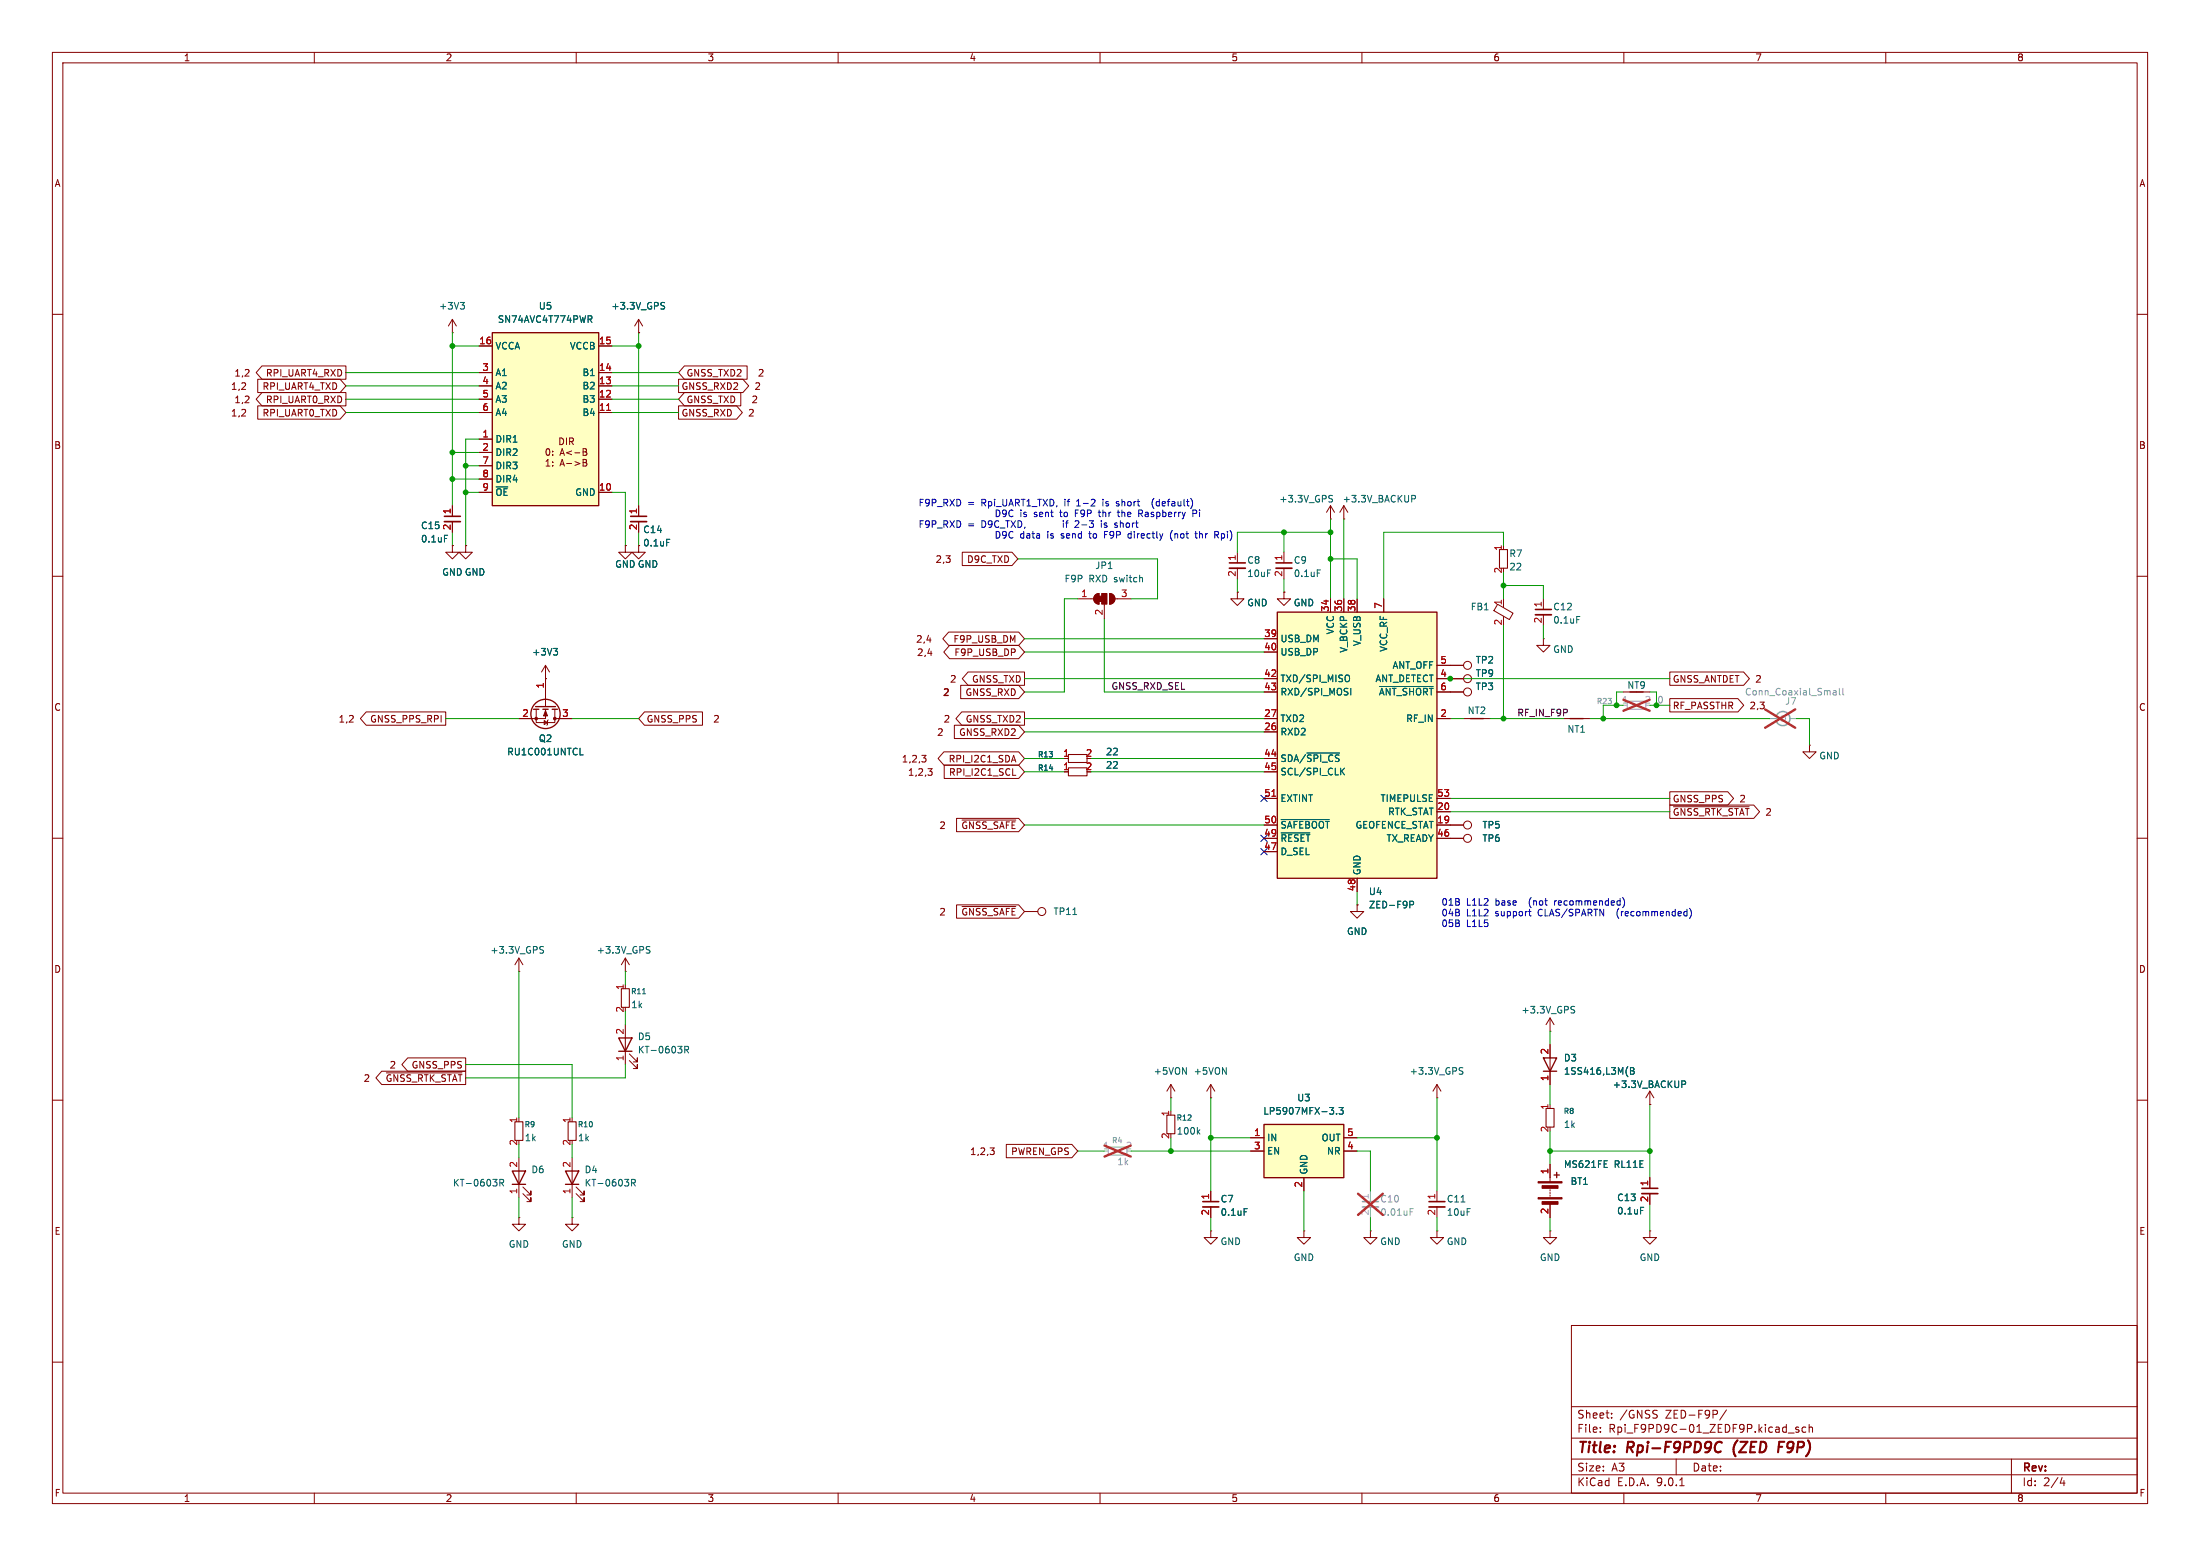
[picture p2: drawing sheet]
<svg xmlns="http://www.w3.org/2000/svg" width="420mm" height="297mm" viewBox="0 0 420 297" stroke-linecap="round" stroke-linejoin="round" font-family="sans-serif">
<g fill="none" stroke="#840000" stroke-width=".19">
<path d="M10 10h400v277h-400zM12 12h396v273h-396zM60 10v2M110 10v2M160 10v2M210 10v2M260 10v2M310 10v2M360 10v2M10 60h2M86.4 63.5h.1M86.4 61l-.8 1.2"/>
<path d="M86.4 61l.7 1.2M86.4 61v2.5M408 60h2M121.9 96.5v2.1M121.9 99.6v2M254 99.1h.1M254 96.5l-.8 1.3M254 96.5l.8 1.3M254 96.5v2.6M256.5 99.1h.1M256.5 96.5l-.7 1.3M256.5 96.5l.8 1.3"/>
<path d="M256.5 96.5v2.6M10 110h2M245.1 113v1.3h1.3l-1.3 1.3-1.3-1.3h1.3M245.1 113h.1M245.1 105.4v2M245.1 108.5v2M408 110h2M276.9 127h2.5M276.9 129.5h2.5M276.9 132.1h2.5M279.4 137.2h5.1M294.6 121.9v1.3h1.3l-1.3 1.3-1.2-1.3h1.2"/>
<path d="M294.6 121.9h.1M298.4 137.2h5.1M309.9 132.1h5.1M10 160h2M276.9 157.5h2.5M345.4 142.2v1.3h1.3l-1.3 1.3-1.2-1.3h1.2M345.4 142.2h.1M408 160h2M195.6 174h2.5M259.1 172.7v1.3h1.2l-1.2 1.3-1.3-1.3h1.3M259.1 172.7h.1M276.9 160h2.5"/>
<path d="M295.9 196.9h.1M295.9 194.3v2.6M295.9 199.4v7.6M295.9 194.3l-.8 1.3M295.9 194.3l.8 1.3M10 210h2M223.5 209.6h.1M223.5 207l-.7 1.3M223.5 207l.8 1.3M223.5 207v2.6M231.1 209.6h.1M231.1 207v2.6"/>
<path d="M231.1 207l-.7 1.3M231.1 207l.8 1.3M274.3 209.6h.1M274.3 207l-.7 1.3M274.3 207l.8 1.3M274.3 207v2.6M315 210.8h.1M315 208.3l-.8 1.3M315 208.3l.7 1.3M315 208.3v2.5M408 210h2M231.1 234.9v1.3h1.3l-1.3 1.3-1.2-1.3h1.2"/>
<path d="M231.1 234.9h.1M231.1 227.3v2.1M231.1 230.4v2M274.3 227.3v2.1M274.3 230.4v2M295.9 234.9v1.3h1.3l-1.3 1.3-1.3-1.3h1.3M295.9 234.9h.1M295.9 222.2v3.4M295.9 227.1v.2M295.9 227.6v.2M295.9 228.1v.2M295.9 229.9v2.5"/>
<path d="M315 234.9v1.3h1.2l-1.2 1.3-1.3-1.3h1.3M315 234.9h.1M315 224.8v2M315 227.8v2.1M300 253h108v32h-108zM10 260h2M300 278.5h108M300 274.5h108M300 268.5h108M305.5 273.2v.2M305.5 272.5v.1M307.7 270.5v.2"/>
<path d="M307.7 269.8v.1M316.2 269.2l.2 .1M316.3 270.1v.4M320 278.5v3M329.6 269.1l-1.3 1.9M341.4 273.5h1.1M343.4 272.5l-.4-.1-.2 .2 .1 .2 .5 .2v.3h-.6M344.7 272.5l-.4-.1-.3 .3 .2 .6h.5M345.4 272.5l.2-.1 .3 .1 .1 .9M345.4 271.9v1.5M384 278.5v6.5M408 260h2"/>
<path d="M60 285v2M110 285v2M160 285v2M210 285v2M260 285v2M300 281.5h108M310 285v2M320.7 283.6h.8M360 285v2M393.7 282l-.4 1.1h.9M394 282.6v1"/>
<circle cx="280.2" cy="127" r=".76"/>
<circle cx="280.2" cy="129.5" r=".76"/>
<circle cx="280.2" cy="132.1" r=".76"/>
<circle cx="280.2" cy="157.5" r=".76"/>
<circle cx="198.9" cy="174" r=".76"/>
<circle cx="280.2" cy="160" r=".76"/>
</g>
<path d="M327.9 275.3a.67 .67 0 0 1 .8 .1M328.5 277a.73 .73 0 0 1-.9 .1M331 276.3v1.1M339.6 276.2h.6M340.6 275.2h-.9l-.3 2" fill="none" stroke="#840000" stroke-width=".4"/>
<g fill="none" stroke="#006464" stroke-width=".19">
<path d="M87.9 57.7h.8l-.5 .5M88.4 58.2l.3 .3v.3l-.3 .2M253.9 95.2l.4 .1 .1 .3-.3 .2h-.3M253.9 94.6h.5M269.5 94.6h.5l.2 .2-.1 .4h-.6M127.3 102.9h.6M251.5 108.8h.6M204.8 174.6h.7M300.1 192.7l.4 .1 .1 .3-.2 .3h-.3M300.1 192.1l.5 .1M228.7 216l.4 .5M229.1 215.6l-.5 .5"/>
<path d="M278.8 204.4l.4 .1 .1 .3-.3 .2h-.3M278.8 203.8h.5M311.3 203.8h.4l.2 .2-.2 .4 .2 .1 .1 .3-.3 .2h-.4zM311.3 204.4h.4M321.1 206.3h.5l.2 .3-.1 .3-.6 .1M237.5 230.7h.6M278.9 229.4h.8M306.2 222.8h.6M306.2 221.6h.6M313.2 230.4h.6"/>
</g>
<g fill="#840000" stroke="#840000" stroke-width=".19">
<path d="M293.6 225.6h4.6v.2h-4.6z"/>
<path d="M293.6 228.6h4.6v.3h-4.6z"/>
<path d="M294.4 226.3h3v.5h-3z"/>
<path d="M294.4 229.4h3v.5h-3z"/>
</g>
<path d="M280.7 137.2h2.5M299.7 137.2h2.6M294.6 201.9h2.6l-1.3 2.6zM294.6 204.5h2.6M296.7 224.3h1M297.2 223.8v1" fill="none" stroke="#840000" stroke-width=".25"/>
<path d="M222.8 212.9h1.5v3.5h-1.5zM295.1 211.6h1.6v3.5h-1.6z" fill="none" stroke="#840000" stroke-width=".2"/>
<path d="M120.4 98.6h3M243.6 107.4h3M229.6 229.4h3.1M272.8 229.4h3M313.4 226.8h3.1" fill="none" stroke="#840000" stroke-width=".3"/>
<path d="M120.4 99.6h3M243.6 108.5h3M229.6 230.4h3.1M272.8 230.4h3M313.4 227.8h3.1" fill="none" stroke="#840000" stroke-width=".33"/>
<g fill="none" stroke="#a1a1a1" stroke-width=".2">
<path d="M310.6 133.9h3.6v1.5h-3.6zM211.6 218.9h3.5v1.6h-3.5z"/>
<circle cx="340.4" cy="137.2" r=".51"/>
</g>
<path d="M309.9 133.6l5 2.1M314.9 133.6l-5 2.1M337 135.4l5.7 3.5M342.7 135.4l-5.7 3.5M210.9 218.7l5 2.1M215.9 218.7l-5 2.1" fill="none" stroke="#e12e31" stroke-width=".46"/>
<path d="M337.8 137.2h2.1M341.6 137.2h1.3" fill="none" stroke="#a1a1a1" stroke-width=".19"/>
<path d="M339.2 136.5a1.35 1.35 0 0 1 2-.4 1.35 1.35 0 0 1 0 2.1 1.35 1.35 0 0 1-2-.4" fill="none" stroke="#a1a1a1" stroke-width=".3"/>
<path d="M350 131.9h.5v.8M350 132.6h.5M350.5 132.1l-.5 .1M351.1 131.4v1.1l.2 .2M351.8 131.4v1.1l.2 .2" fill="none" stroke="#989898" stroke-width=".19"/>
<path d="M241.3 214.6h15.2v10.2h-15.2z" fill="#ffffc2"/>
<g fill="none" stroke="#840000" stroke-width=".25">
<path d="M101.9 135.4h1M102.2 134.9h3.8M103.6 135.4h1M105.4 135.4h1M118.1 198.1h2.5l-1.2 2.6zM118.1 200.7h2.5M241.3 214.6h15.2v10.2h-15.2zM97.8 223.5h2.5l-1.2 2.6zM97.8 226.1h2.5M107.9 223.5h2.6l-1.3 2.6zM107.9 226.1h2.6"/>
<circle cx="104.1" cy="136.3" r="2.79"/>
</g>
<g fill="none" stroke="#840000" stroke-width=".19">
<path d="M121.9 63.5h.1M121.9 61l-.7 1.2M121.9 61l.8 1.2M121.9 61v2.5M86.4 96.5v2.1M86.4 99.6v2M86.4 104.1v1.3h1.2l-1.2 1.3-1.3-1.3h1.3M86.4 104.1h.1M88.9 104.1v1.3h1.3l-1.3 1.3-1.3-1.3h1.3M88.9 104.1h.1M119.4 104.1v1.3h1.2l-1.2 1.3-1.3-1.3h1.3M119.4 104.1h.1"/>
<path d="M121.9 104.1v1.3h1.3l-1.3 1.3-1.3-1.3h1.3M121.9 104.1h.1M205.7 114.3h3.1M209.1 113.6l.7-.3v2a1.02 1.02 0 0 1-.9-.6 1.02 1.02 0 0 1 .2-1.1zM210.8 115.3v2.8M211.8 113.3a1.02 1.02 0 0 1 1 1 1.02 1.02 0 0 1-1 1zM212.9 114.3h3M236.2 113v1.3h1.3l-1.3 1.3-1.3-1.3h1.3M236.2 113h.1M236.2 105.4v2M236.2 108.5v2M285.9 115.3l2.9 1.7-.7 1.3-2.9-1.7z"/>
<path d="M287 114.3v1.3M287 117.6v.5M294.6 114.3v2M294.6 117.3v2.1M102.4 135.4v2.5h3.5v-2.5M103.9 137.5l.6 .4-.6 .4zM104.1 129.5h.1M104.1 135.4v1.8h-5M104.1 127l-.7 1.3M104.1 127l.8 1.3M104.1 127v7.9M104.6 137.4l-.2 1"/>
<path d="M105.9 137.2h3.3M99.1 185.4h.1M99.1 182.9v2.5M99.1 182.9l-.8 1.3M99.1 182.9l.7 1.3M119.4 185.4h.1M119.4 182.9l-.8 1.3M119.4 182.9l.7 1.3M119.4 182.9v2.5M119.4 195.6v7.6M120.1 202.4l1.6 1.6v-.8v.8h-.8M120.1 201.2l1.6 1.5v-.8v.8h-.8"/>
<path d="M238.8 217.2h2.5M238.8 219.7h2.5M256.5 217.2h2.6M256.5 219.7h2.6M99.1 232.4v1.3h1.2l-1.2 1.2-1.3-1.2h1.3M99.1 232.4h.1M99.1 221v7.6M99.8 227.8l1.5 1.6v-.8v.8h-.7M99.8 226.6l1.5 1.5v-.8v.8h-.7M109.2 232.4v1.3h1.3l-1.3 1.2-1.3-1.2h1.3M109.2 232.4h.1M109.2 221v7.6"/>
<path d="M110 227.8l1.5 1.6v-.8v.8h-.8M110 226.6l1.5 1.5v-.8v.8h-.8M248.9 234.9v1.3h1.3l-1.3 1.3-1.3-1.3h1.3M248.9 234.9h.1M248.9 224.8v2.5M261.6 234.9v1.3h1.3l-1.3 1.3-1.3-1.3h1.3M261.6 234.9h.1M274.3 234.9v1.3h1.3l-1.3 1.3-1.3-1.3h1.3M274.3 234.9h.1"/>
</g>
<g fill="none" stroke="#006464" stroke-width=".19">
<path d="M126.4 58.3l.4 .2 .1 .3-.3 .2h-.3M126.4 57.7l.5 .1M84.9 102.2h.6M301 117.7h.6M105.7 123.8h.7l-.4 .5M106.2 124.3l.2 .2v.3l-.2 .2M110.7 144.1h.6M103.3 181.3l.3 .1 .2 .3-.3 .2h-.3M103.3 180.7h.5M122.7 189.7h.5M123.6 181.3l.4 .1 .1 .3-.3 .2h-.3M123.6 180.7h.5"/>
<path d="M130.7 200.4l.6-.1 .2-.2-.1-.3-.7-.1v1.3M131 200.4l.5 .6M253.8 211.4h.8l-.4 .5M254.5 211.9l.1 .2-.1 .5M255.1 212.5v.2M255.6 211.4h.8l-.4 .5 .4 .1v.5l-.2 .2-.6-.2M95.4 225.8l.6-.1 .1-.2v-.3l-.7-.1v1.3M95.7 225.8l.4 .6M120.6 225.8l.6-.1 .1-.2-.1-.3-.6-.1v1.3M120.9 225.8l.4 .6"/>
</g>
<path d="M260.1 229.4h3" fill="none" stroke="#a1a1a1" stroke-width=".3"/>
<path d="M260.1 230.4h3" fill="none" stroke="#a1a1a1" stroke-width=".33"/>
<path d="M261.6 227.3v2.1M261.6 230.4v2" fill="none" stroke="#a1a1a1" stroke-width=".19"/>
<path d="M269.2 231.3h.4M269.2 230.7h.6" fill="none" stroke="#989898" stroke-width=".19"/>
<path d="M259.3 227.9l4.7 4M264 227.9l-4.7 4" fill="none" stroke="#e12e31" stroke-width=".46"/>
<path d="M84.8 98.6h3.1M234.7 107.4h3M293.1 116.3h3.1" fill="none" stroke="#840000" stroke-width=".3"/>
<path d="M84.8 99.6h3.1M234.7 108.5h3M293.1 117.3h3.1" fill="none" stroke="#840000" stroke-width=".33"/>
<path d="M286.3 104.9h1.5v3.6h-1.5zM204 146.6h3.5v1.5h-3.5zM204 144h3.5v1.5h-3.5zM118.6 188.7h1.5v3.6h-1.5zM98.3 214.1h1.5v3.6h-1.5zM108.5 214.1h1.5v3.6h-1.5z" fill="none" stroke="#840000" stroke-width=".2"/>
<g fill="#840000" stroke="#840000" stroke-width=".19">
<path d="M209.8 113.8h.5v1h-.5z"/>
<path d="M209.1 113.6l.7-.3v2a1.02 1.02 0 0 1-.9-.6 1.02 1.02 0 0 1 .2-1.1z"/>
<path d="M210.3 113.3h1v2h-1z"/>
<path d="M211.8 113.3a1.02 1.02 0 0 1 1 1 1.02 1.02 0 0 1-1 1z"/>
<path d="M104.1 135.6l.4 1.1h-.7z"/>
<circle cx="105.9" cy="137.2" r=".25"/>
<circle cx="102.4" cy="137.2" r=".25"/>
</g>
<path d="M94 63.5h20.3v33h-20.3z" fill="#ffffc2"/>
<path d="M94 63.5h20.3v33h-20.3z" fill="none" stroke="#840000" stroke-width=".25"/>
<g fill="none" stroke="#840000" stroke-width=".19">
<path d="M91.4 66h2.6M91.4 71.1h2.6M91.4 73.7h2.6M91.4 76.2h2.6M91.4 78.7h2.6M114.3 66h2.5M114.3 71.1h2.5M114.3 73.7h2.5M114.3 76.2h2.5M114.3 78.7h2.5M91.4 83.8h2.6M91.4 86.4h2.6"/>
<path d="M91.4 88.9h2.6M91.4 91.4h2.6M91.4 94h2.6M104.2 89h.8M104.2 88.1l.4-.4v1.3M104.4 85.8l.1-.2a.68 .68 0 0 1 .5 .7 .68 .68 0 0 1-.5 .6l-.3-.5zM105.5 86.1v.1M105.5 86.8v.1M105.5 88.2v.1M105.5 88.8v.2M106.9 83.6a.64 .64 0 0 1 .7 .6 .64 .64 0 0 1-.7 .7zM106.9 86.9l.4-1.3 .4 1.3"/>
<path d="M106.9 89l.4-1.3 .4 1.3M107 86.6h.6M107 88.6h.6M108.1 83.6v1.3M108.2 88.5h.9M108.7 84.3l.6-.1 .2-.2-.1-.3-.7-.1v1.3M109 84.3l.5 .6M109.1 86.1l-.9 .3 .9 .4M109.7 86.4h1M109.7 88.1l1 .4-1 .3M111.3 85.6h.4l.3 .3-.3 .3 .3 .2v.3l-.2 .2h-.5zM111.3 87.7h.4l.3 .2-.3 .4 .3 .1v.3l-.2 .3h-.5z"/>
<path d="M111.3 86.2h.4M111.3 88.3h.4M114.3 94h2.5"/>
</g>
<path d="M115.8 78.3h.7" fill="none" stroke="#a90000" stroke-width=".19"/>
<path d="M112.3 60.3h.5l.2 .2-.1 .4h-.6M112.6 60.9l.4 .6" fill="none" stroke="#006464" stroke-width=".19"/>
<path d="M243.8 116.8h30.5v50.8h-30.5z" fill="#ffffc2"/>
<path d="M243.8 116.8h30.5v50.8h-30.5z" fill="none" stroke="#840000" stroke-width=".25"/>
<g fill="none" stroke="#840000" stroke-width=".19">
<path d="M49.2 72.4h15.7l1.1 1.3-1.1 1.2h-15.7zM49.2 77.5h15.7l1.1 1.2-1.1 1.3h-15.7zM50 69.8h16v2.6h-16l-1.1-1.3zM50 74.9h16v2.6h-16l-1.1-1.3zM91.4 66h2.6M91.4 71.1h2.6M91.4 73.7h2.6M91.4 76.2h2.6M91.4 78.7h2.6M114.3 66h2.5M114.3 71.1h2.5M114.3 73.7h2.5"/>
<path d="M114.3 76.2h2.5M114.3 78.7h2.5M121.9 63.5h.1M129.5 72.4h12.3l1.1 1.3-1.1 1.2h-12.3zM129.5 77.5h11.1l1.1 1.2-1.1 1.3h-11.1zM130.7 74.9h10.7v2.6h-10.7l-1.2-1.3zM130.7 69.8h11.9v2.6h-11.9l-1.2-1.3zM86.4 96.5v2.1M86.4 99.6v2M91.4 83.8h2.6M91.4 86.4h2.6M91.4 88.9h2.6"/>
<path d="M91.4 91.4h2.6M91.4 94h2.6M114.3 94h2.5M121.9 96.5v2.1M121.9 99.6v2M86.4 104.1h.1M88.9 104.1h.1M119.4 104.1h.1M121.9 104.1h.1M183.7 105.4h9.5l1.1 1.3-1.1 1.3h-9.5zM236.2 113h.1M245.1 113h.1"/>
<path d="M254 114.3v2.5M256.5 114.3v2.5M259.1 114.3v2.5M264.2 114.3v2.5M69.9 135.9h15.2v2.5h-15.2l-1.1-1.2zM99.1 137.2h2.5M104.1 129.5h.1M104.1 129.5v2.6M106.7 137.2h2.5M123 135.9h11.1v2.5h-11.1l-1.1-1.2zM181.1 120.6h13.4l1.1 1.3-1.1 1.3h-13.4l-1.1-1.3zM181.3 123.2h13.2l1.1 1.3-1.1 1.2h-13.2l-1.1-1.2z"/>
<path d="M182.2 138.4h12.3l1.1 1.3-1.1 1.3h-12.3zM183.4 130.8h11.1l1.1 1.3-1.1 1.3h-11.1zM183.6 135.9h12v2.5h-12l-1.1-1.2zM184.8 128.3h10.8v2.5h-10.8l-1.1-1.3zM241.3 121.9h2.5M241.3 124.5h2.5M241.3 129.5h2.5M241.3 132.1h2.5M241.3 137.2h2.5M241.3 139.7h2.5M274.3 129.5h5.1M274.3 132.1h5.1"/>
<path d="M274.3 137.2h2.6M274.3 127h5.1M318.8 133.3h13l1.1 1.3-1.1 1.3h-13zM318.8 128.3h14.1l1.1 1.2-1.1 1.3h-14.1zM176 144.2h.8l-.5 .5M176.5 144.7l.3 .2v.3l-.3 .3M177.2 146.7h.7l-.4 .5M177.7 147.2l.2 .2v.3l-.2 .3M180.2 143.5h14.3l1.1 1.3-1.1 1.3h-14.3l-1.1-1.3zM180.3 146h14.2l1.1 1.3-1.1 1.3h-14.2zM182.6 156.2h11.9l1.1 1.3-1.1 1.3h-11.9zM183.7 156.5h10.2"/>
<path d="M193.3 148h.6M193.5 144.2l.4 1.3M241.3 144.8h2.5M241.3 147.3h2.5M241.3 152.4h2.5M241.3 157.5h2.5M274.3 152.4h2.6M274.3 157.5h5.1M274.3 154.9h2.6M318.8 151.1h11l1.2 1.3-1.2 1.3h-11zM318.8 153.7h16l1.1 1.2-1.1 1.3h-16zM319.5 154h14.4"/>
<path d="M182.6 172.7h11.9l1.1 1.3-1.1 1.3h-11.9zM183.7 173h10.2M241.3 160h2.5M241.3 162.6h2.5M259.1 172.7h.1M259.1 167.6v2.6M274.3 160h5.1M295.9 199.4v2.5M72.9 204.5h16v2.5h-16l-1.1-1.3zM73.8 204.8h14.4M77.8 201.9h11.1v2.6h-11.1l-1.1-1.3zM189 219.1h.8l-.4 .5"/>
<path d="M189.6 219.6l.2 .2v.3l-.2 .3M192.1 218.4h12.5l1.1 1.3-1.1 1.3h-12.5zM238.8 217.2h2.5M238.8 219.7h2.5M256.5 217.2h2.6M256.5 219.7h2.6M295.9 204.5v2.5M315 210.8h.1M231.1 227.3v2.1M231.1 230.4v2M248.9 224.8v2.5M295.9 222.2v2.6"/>
<path d="M295.9 229.9v2.5M315 224.8v2M315 227.8v2.1"/>
</g>
<g fill="none" stroke="#006464" stroke-width=".19">
<path d="M126.4 58.3l.4 .2 .1 .3-.3 .2h-.3M126.4 57.7l.5 .1M112.3 60.3h.5l.2 .2-.1 .4h-.6M112.6 60.9l.4 .6M84.9 102.2h.6M127.3 102.9h.6M105.7 123.8h.7l-.4 .5M106.2 124.3l.2 .2v.3l-.2 .2M257.1 128.8a.43 .43 0 0 1 .5 .5v.4a.43 .43 0 0 1-.5 .4M257.9 131.4v1.3M263.4 131h10.2M110.7 144.1h.6"/>
<path d="M244.6 156.4h9.2M244.6 159h5.5M249.5 143.7h6.3M256.1 147.2l.6 .7M256.7 146.6l-.8 .8M269.1 172h.5l.3 .3-.2 .3-.6 .1M253.8 211.4h.8l-.4 .5M254.5 211.9l.1 .2-.1 .5M255.1 212.5v.2M255.6 211.4h.8l-.4 .5 .4 .1v.5l-.2 .2-.6-.2M311.3 203.8h.4l.2 .2-.2 .4 .2 .1 .1 .3-.3 .2h-.4zM311.3 204.4h.4"/>
<path d="M321.1 206.3h.5l.2 .3-.1 .3-.6 .1M237.5 230.7h.6M306.2 222.8h.6M306.2 221.6h.6M313.2 230.4h.6"/>
</g>
<path d="M115.8 78.3h.7M242.8 152h.7" fill="none" stroke="#a90000" stroke-width=".19"/>
<g fill="none" stroke="#009600" stroke-width=".19">
<path d="M66 71.1h25.4M66 73.7h25.4M66 78.7h25.4M66 76.2h25.4M86.4 66h5M86.4 63.5v33M116.8 71.1h12.7M116.8 73.7h12.7M116.8 78.7h12.7M116.8 76.2h12.7M116.8 66h5.1M121.9 63.5v33"/>
<path d="M86.4 86.4h5M86.4 91.4h5M88.9 94h2.5M88.9 88.9h2.5M91.4 83.8h-2.5v20.3M116.8 94h2.6v10.1M254 99.1v15.2M256.5 99.1v15.2M86.4 101.6v2.5M121.9 101.6v2.5M194.3 106.7h26.7v7.6h-5.1M205.7 114.3h-2.5v17.8h-7.6"/>
<path d="M210.8 118.1v14h30.5M236.2 110.5v2.5M245.1 101.6v3.8M245.1 110.5v2.5M254 106.7h5.1v7.6M254 101.6h-17.8v3.8M287 111.8h7.6v2.5M287 104.1v-2.5h-22.8v12.7M287 109.2v5.1M287 119.4v17.8M294.6 119.4v2.5M85.1 137.2h14"/>
<path d="M109.2 137.2h12.7M195.6 137.2h45.7M195.6 129.5h45.7M195.6 139.7h45.7M195.6 124.5h45.7M195.6 121.9h45.7M276.9 137.2h2.5M276.9 129.5h41.9M284.5 137.2h13.9M303.5 137.2h34.3M309.9 132.1h-1.3v2.5M309.9 134.6h-3.8v2.6"/>
<path d="M315 132.1h1.2v2.5M315 134.6h3.8M342.9 137.2h2.5v5M195.6 147.3h7.6M195.6 144.8h7.6M195.6 157.5h45.7M208.3 147.3h33M208.3 144.8h33M276.9 152.4h41.9M276.9 154.9h41.9M259.1 170.2v2.5M99.1 185.4v28"/>
<path d="M119.4 185.4v2.6M119.4 193v2.6M295.9 196.9v2.5M88.9 203.2h20.3v10.2M99.1 218.4v2.6M109.2 218.4v2.6M119.4 203.2v2.5h-30.5M205.7 219.7h5.1M215.9 219.7h22.9M223.5 209.6v2.5M223.5 217.2v2.5M231.1 209.6v17.7"/>
<path d="M231.1 217.2h7.7M259.1 219.7h2.5v7.6M259.1 217.2h15.2M274.3 209.6v17.7M295.9 207v3.8M295.9 215.9v6.3M295.9 219.7h19.1M315 210.8v14M99.1 228.6v3.8M109.2 228.6v3.8M231.1 232.4v2.5M248.9 227.3v7.6"/>
<path d="M261.6 232.4v2.5M274.3 232.4v2.5M295.9 232.4v2.5M315 229.9v5"/>
</g>
<path d="M240.7 159.4l1.2 1.2M240.7 151.8l1.2 1.2M241.9 159.4l-1.2 1.2M241.9 151.8l-1.2 1.2M240.7 162l1.2 1.2M241.9 162l-1.2 1.2" fill="none" stroke="#000084" stroke-width=".19"/>
<g fill="none" stroke="#0000c2" stroke-width=".19">
<path d="M190.2 97.4v1.2l.6-.2 .1-.5M191.4 97.9l.2 .2h.3l.2-.2M192.1 97.6a.84 .84 0 0 1-.4 1h-.2M199.6 97.8v.8M203 99.8v.9M203.4 99.8h.5M203.6 99.6v1.1M205.5 96.6h.8M205.7 95.6l-.2 .1M206 99.6l-.1 .3-.7 .8h.8M208.3 97.8l-.2 .2h-.5M210.3 99.8v.9"/>
<path d="M210.6 95.3v.1M210.6 95.7v.9M211.3 99.9l-.3-.1-.2 .2 .1 .2 .4 .1v.3h-.5M213.1 96.5l.4 .1M213.5 95.7l-.4 .2 .1 .2 .3 .1M214.4 99.9l-.3-.1-.2 .1M220.3 95.1a1.46 1.46 0 0 0 0 2M220.8 98.6h.4M220.8 97.8v1.2M190.2 101.4v1.3l.6-.2v-.8M191.4 101.7v.3l.2 .2h.3l.2-.2M192.1 101.7a.84 .84 0 0 1-.4 1h-.2"/>
<path d="M197 101.9h.5M202.6 102.6l.1 .1M202.6 101.9v.3M204.8 101.9h.4l.1 .8M210.9 102h.4M211.5 101.4h-.6v1.3M213.9 101.7l-.1 .3-.6 .1M218.3 101.9l.2 .3-.6 .1M218.4 102.6l-.1 .1M225.4 102l.4-.1 .2 .2-.1 .5-.3 .1-.2-.1M226.4 101.9h.5M226.6 101.4v1.1l.3 .2"/>
<path d="M231.9 102.1h.5M232.4 101.4h-.5v1.3M291.8 174h.5M292.1 174.8h.2M296.8 171.9v.9M297 171.9l-.2 .3M308.7 173.9l.1 1M309.8 171.3a1.46 1.46 0 0 1 0 2M322.5 173.4a1.46 1.46 0 0 1 0 1.9"/>
</g>
<g fill="#009600" stroke="#009600" stroke-width=".19">
<circle cx="254" cy="101.6" r=".46"/>
<circle cx="254" cy="106.7" r=".46"/>
<circle cx="287" cy="111.8" r=".46"/>
<circle cx="287" cy="137.2" r=".46"/>
<circle cx="245.1" cy="101.6" r=".46"/>
<circle cx="308.6" cy="134.6" r=".46"/>
<circle cx="276.9" cy="129.5" r=".46"/>
<circle cx="306.1" cy="137.2" r=".46"/>
<circle cx="274.3" cy="217.2" r=".46"/>
<circle cx="231.1" cy="217.2" r=".46"/>
<circle cx="223.5" cy="219.7" r=".46"/>
<circle cx="295.9" cy="219.7" r=".46"/>
<circle cx="315" cy="219.7" r=".46"/>
<circle cx="86.4" cy="66" r=".46"/>
<circle cx="121.9" cy="66" r=".46"/>
<circle cx="86.4" cy="91.4" r=".46"/>
<circle cx="86.4" cy="86.4" r=".46"/>
<circle cx="88.9" cy="88.9" r=".46"/>
<circle cx="88.9" cy="94" r=".46"/>
</g>
<g font-size="2.8" fill="#840000">
<text x="301" y="277.9">Title:</text>
<text x="310.6" y="277.9">Rpi-F9PD9C</text>
<text x="331.7" y="277.9">(ZED</text>
<text x="341.1" y="277.9">F9P)</text>
</g>
<g font-size="2.1" fill="#840000">
<text x="301" y="273.7">File:</text>
<text x="301" y="271">Sheet:</text>
<text x="307.1" y="273.7">Rpi_F9PD9C-01_ZEDF9P.kicad_sch</text>
<text x="309.2" y="271">/GNSS</text>
<text x="318" y="271">ZED-F9P/</text>
<text x="301" y="281.1">Size:</text>
<text x="307.6" y="281.1">A3</text>
<text x="323" y="281.1">Date:</text>
<text x="386" y="281.3">Rev:</text>
<text x="301" y="283.9">KiCad</text>
<text x="308.7" y="283.9">E.D.A.</text>
<text x="316.3" y="283.9">9.0.1</text>
<text x="386" y="283.9">Id:</text>
<text x="390.1" y="283.9">2/4</text>
</g>
<g font-size="1.8" fill="#840000">
<text x="35" y="11.9">1</text>
<text x="85" y="11.9">2</text>
<text x="135" y="11.9">3</text>
<text x="185" y="11.9">4</text>
<text x="235" y="11.9">5</text>
<text x="285" y="11.9">6</text>
<text x="335" y="11.9">7</text>
<text x="385" y="11.9">8</text>
<text x="10.3" y="35.9">A</text>
<text x="408.3" y="35.9">A</text>
<text x="44" y="74.6">1,2</text>
<text x="44.7" y="72.1">1,2</text>
<text x="44.7" y="77.2">1,2</text>
<text x="50" y="74.6">RPI_UART4_TXD</text>
<text x="50.7" y="72.1">RPI_UART4_RXD</text>
<text x="50.7" y="77.2">RPI_UART0_RXD</text>
<text x="130" y="74.6">GNSS_RXD2</text>
<text x="131" y="77.2">GNSS_TXD</text>
<text x="131" y="72.1">GNSS_TXD2</text>
<text x="143.4" y="77.2">2</text>
<text x="143.9" y="74.6">2</text>
<text x="144.6" y="72.1">2</text>
<text x="44" y="79.7">1,2</text>
<text x="50" y="79.7">RPI_UART0_TXD</text>
<text x="130" y="79.7">GNSS_RXD</text>
<text x="142.7" y="79.7">2</text>
<text x="10.3" y="85.9">B</text>
<text x="408.2" y="85.9">B</text>
<text x="178.5" y="107.6">2,3</text>
<text x="184.5" y="107.6">D9C_TXD</text>
<text x="174.8" y="122.9">2,4</text>
<text x="175" y="125.4">2,4</text>
<text x="181.9" y="122.9">F9P_USB_DM</text>
<text x="182.1" y="125.4">F9P_USB_DP</text>
<text x="181.3" y="130.5">2</text>
<text x="185.5" y="130.5">GNSS_TXD</text>
<text x="319.2" y="130.5">GNSS_ANTDET</text>
<text x="335" y="130.5">2</text>
<text x="10.3" y="135.9">C</text>
<text x="179.7" y="133.2">2</text>
<text x="184.2" y="133">GNSS_RXD</text>
<text x="319.2" y="135.6">RF_PASSTHR</text>
<text x="333.9" y="135.6">2,3</text>
<text x="408.2" y="135.9">C</text>
<text x="64.6" y="138.1">1,2</text>
<text x="70.6" y="138.1">GNSS_PPS_RPI</text>
<text x="123.3" y="138.1">GNSS_PPS</text>
<text x="136.1" y="138.1">2</text>
<text x="178.8" y="140.7">2</text>
<text x="180.1" y="138.1">2</text>
<text x="183" y="140.7">GNSS_RXD2</text>
<text x="184.3" y="138.1">GNSS_TXD2</text>
<text x="172.1" y="145.7">1,2,3</text>
<text x="173.2" y="148.3">1,2,3</text>
<text x="181" y="145.7">RPI_I2C1_SDA</text>
<text x="181.1" y="148.3">RPI_I2C1_SCL</text>
<text x="319.2" y="153.4">GNSS_PPS</text>
<text x="319.2" y="155.9">~{GNSS_RTK_STAT} 2</text>
<text x="332" y="153.4">2</text>
<text x="179.2" y="158.4">2</text>
<text x="183.4" y="158.4">~{GNSS_SAFE}</text>
<text x="179.2" y="174.9">2</text>
<text x="183.4" y="174.9">~{GNSS_SAFE}</text>
<text x="10.3" y="185.9">D</text>
<text x="408.2" y="185.9">D</text>
<text x="69.3" y="206.7">2</text>
<text x="73.5" y="206.7">~{GNSS_RTK_STAT}</text>
<text x="74.3" y="204.2">2</text>
<text x="78.5" y="204.2">GNSS_PPS</text>
<text x="185.1" y="220.7">1,2,3</text>
<text x="192.9" y="220.7">PWREN_GPS</text>
<text x="10.3" y="235.9">E</text>
<text x="408.3" y="235.9">E</text>
<text x="10.3" y="285.9">F</text>
<text x="35" y="286.9">1</text>
<text x="85" y="286.9">2</text>
<text x="135" y="286.9">3</text>
<text x="185" y="286.9">4</text>
<text x="235" y="286.9">5</text>
<text x="285" y="286.9">6</text>
<text x="335" y="286.9">7</text>
<text x="385" y="286.9">8</text>
<text x="408.3" y="285.9">F</text>
</g>
<g font-size="1.8" fill="#006464">
<text x="83.7" y="59.3">+3V3</text>
<text x="102.8" y="59.3">U5</text>
<text x="116.6" y="59.3">+3.3V_GPS</text>
<text x="94.9" y="61.8">SN74AVC4T774PWR</text>
<text x="94.5" y="66.9">VCCA</text>
<text x="94.5" y="72">A1</text>
<text x="108.7" y="66.9">VCCB</text>
<text x="111.1" y="72">B1</text>
<text x="94.5" y="74.5">A2</text>
<text x="94.5" y="77.1">A3</text>
<text x="111.1" y="74.5">B2</text>
<text x="111.1" y="77.1">B3</text>
<text x="94.5" y="79.6">A4</text>
<text x="111.1" y="79.6">B4</text>
<text x="94.5" y="84.7">DIR1</text>
<text x="94.5" y="87.2">DIR2</text>
<text x="94.5" y="89.8">DIR3</text>
<text x="94.5" y="92.3">DIR4</text>
<text x="94.5" y="94.8">~{OE}</text>
<text x="109.7" y="94.8">GND</text>
<text x="80.3" y="101.2">C15</text>
<text x="122.7" y="102">C14</text>
<text x="244.1" y="96.1">+3.3V_GPS</text>
<text x="256.2" y="96.1">+3.3V_BACKUP</text>
<text x="80.3" y="103.7">0.1uF</text>
<text x="122.7" y="104.5">0.1uF</text>
<text x="238" y="107.8">C8</text>
<text x="246.9" y="107.8">C9</text>
<text x="288" y="106.5">R7</text>
<text x="84.3" y="110.1">GND GND</text>
<text x="117.3" y="108.6">GND GND</text>
<text x="203.1" y="111.4">F9P</text>
<text x="207.9" y="111.4">RXD switch</text>
<text x="209" y="108.8">JP1</text>
<text x="238" y="110.3">10uF</text>
<text x="246.9" y="110.3">0.1uF</text>
<text x="288" y="109.1">22</text>
<text x="238" y="115.9">GND</text>
<text x="246.9" y="115.9">GND</text>
<text x="280.7" y="116.7">FB1</text>
<text x="296.4" y="116.7">C12</text>
<text x="296.4" y="119.2">0.1uF</text>
<text x="101.5" y="125.3">+3V3</text>
<text x="244.3" y="122.8">USB_DM</text>
<text x="244.3" y="125.3">USB_DP</text>
<text x="254.9" y="121.2" transform="rotate(-90 254.9 121.2)">VCC</text>
<text x="257.4" y="124.7" transform="rotate(-90 257.4 124.7)">V_BCKP</text>
<text x="259.9" y="123.4" transform="rotate(-90 259.9 123.4)">V_USB</text>
<text x="265" y="124.5" transform="rotate(-90 265 124.5)">VCC_RF</text>
<text x="296.4" y="124.8">GND</text>
<text x="244.3" y="130.4">TXD/SPI_MISO</text>
<text x="262.5" y="130.4">ANT_DETECT</text>
<text x="265.7" y="127.9">ANT_OFF</text>
<text x="281.6" y="126.8">TP2</text>
<text x="281.6" y="129.4">TP9</text>
<text x="281.6" y="131.9">TP3</text>
<text x="310.6" y="131.7">NT9</text>
<text x="244.3" y="132.9">RXD/SPI_MOSI</text>
<text x="263.1" y="132.9">~{ANT_SHORT}</text>
<text x="280.1" y="136.5">NT2</text>
<text x="102.8" y="141.8">Q2</text>
<text x="244.3" y="138">TXD2</text>
<text x="244.3" y="140.6">RXD2</text>
<text x="268.3" y="138">RF_IN</text>
<text x="299.1" y="140.1">NT1</text>
<text x="96.7" y="144.4">RU1C001UNTCL</text>
<text x="211" y="146.9">22</text>
<text x="211" y="144.4">22</text>
<text x="244.3" y="145.6">SDA/~{SPI_CS}</text>
<text x="244.3" y="148.2">SCL/SPI_CLK</text>
<text x="347.2" y="145.1">GND</text>
<text x="244.3" y="153.3">EXTINT</text>
<text x="263.4" y="153.3">TIMEPULSE</text>
<text x="264.9" y="155.8">RTK_STAT</text>
<text x="244.3" y="158.3">~{SAFEBOOT}</text>
<text x="244.3" y="160.9">~{RESET}</text>
<text x="258.7" y="158.3">GEOFENCE_STAT</text>
<text x="264.6" y="160.9">TX_READY</text>
<text x="282.9" y="158.3">TP5</text>
<text x="282.9" y="160.9">TP6</text>
<text x="244.3" y="163.4">D_SEL</text>
<text x="259.9" y="167.1" transform="rotate(-90 259.9 167.1)">GND</text>
<text x="261.2" y="171">U4</text>
<text x="261.2" y="173.6">ZED-F9P</text>
<text x="201" y="174.9">TP11</text>
<text x="257" y="178.7">GND</text>
<text x="93.5" y="182.2">+3.3V_GPS</text>
<text x="113.8" y="182.2">+3.3V_GPS</text>
<text x="120.4" y="192.6">1k</text>
<text x="290.4" y="193.6">+3.3V_GPS</text>
<text x="121.7" y="198.7">D5</text>
<text x="121.7" y="201.3">KT-0603R</text>
<text x="298.5" y="202.8">D3</text>
<text x="220.2" y="205.3">+5VON</text>
<text x="227.8" y="205.3">+5VON</text>
<text x="269" y="205.3">+3.3V_GPS</text>
<text x="298.5" y="205.3">1SS416,L3M(B</text>
<text x="307.8" y="207.9">+3.3V_BACKUP</text>
<text x="241.1" y="213">LP5907MFX-3.3</text>
<text x="247.5" y="210.4">U3</text>
<text x="298.5" y="215.5">1k</text>
<text x="100.1" y="218">1k</text>
<text x="110.2" y="218">1k</text>
<text x="224.5" y="216.8">100k</text>
<text x="241.8" y="218">IN</text>
<text x="241.8" y="220.6">EN</text>
<text x="252.2" y="218">OUT</text>
<text x="253.2" y="220.6">NR</text>
<text x="86.4" y="226.7">KT-0603R</text>
<text x="101.4" y="224.1">D6</text>
<text x="111.5" y="224.1">D4</text>
<text x="111.5" y="226.7">KT-0603R</text>
<text x="249.8" y="224.3" transform="rotate(-90 249.8 224.3)">GND</text>
<text x="298.5" y="223.1">MS621FE</text>
<text x="299.7" y="226.4">BT1</text>
<text x="308.2" y="223.1">RL11E</text>
<text x="232.9" y="229.7">C7</text>
<text x="232.9" y="232.3">0.1uF</text>
<text x="276.1" y="229.7">C11</text>
<text x="276.1" y="232.3">10uF</text>
<text x="308.6" y="229.5">C13</text>
<text x="308.6" y="232">0.1uF</text>
<text x="97" y="238.4">GND</text>
<text x="107.2" y="238.4">GND</text>
<text x="232.9" y="237.8">GND</text>
<text x="263.4" y="237.8">GND</text>
<text x="276.1" y="237.8">GND</text>
<text x="246.9" y="240.9">GND</text>
<text x="293.9" y="240.9">GND</text>
<text x="312.9" y="240.9">GND</text>
</g>
<g font-size="1.8" fill="#a90000">
<text x="91.4" y="65.8">16</text>
<text x="114.3" y="65.8">15</text>
<text x="92" y="70.9">3</text>
<text x="114.3" y="70.9">14</text>
<text x="92" y="73.4">4</text>
<text x="92" y="75.9">5</text>
<text x="114.3" y="73.4">13</text>
<text x="114.3" y="75.9">12</text>
<text x="92" y="78.5">6</text>
<text x="92" y="83.6">1</text>
<text x="114.3" y="78.5">11</text>
<text x="92" y="86.1">2</text>
<text x="92" y="88.6">7</text>
<text x="92" y="91.2">8</text>
<text x="92" y="93.7">9</text>
<text x="114.3" y="93.7">10</text>
<text x="86.1" y="101.3" transform="rotate(-90 86.1 101.3)">2</text>
<text x="86.1" y="98.2" transform="rotate(-90 86.1 98.2)">1</text>
<text x="121.7" y="101.3" transform="rotate(-90 121.7 101.3)">2</text>
<text x="121.7" y="98.2" transform="rotate(-90 121.7 98.2)">1</text>
<text x="236" y="107.1" transform="rotate(-90 236 107.1)">1</text>
<text x="244.9" y="107.1" transform="rotate(-90 244.9 107.1)">1</text>
<text x="286.8" y="105.2" transform="rotate(-90 286.8 105.2)">1</text>
<text x="236" y="110.2" transform="rotate(-90 236 110.2)">2</text>
<text x="244.9" y="110.2" transform="rotate(-90 244.9 110.2)">2</text>
<text x="286.8" y="109.5" transform="rotate(-90 286.8 109.5)">2</text>
<text x="206.3" y="114">1</text>
<text x="210.6" y="117.5" transform="rotate(-90 210.6 117.5)">2</text>
<text x="213.9" y="114">3</text>
<text x="253.7" y="116.9" transform="rotate(-90 253.7 116.9)">34</text>
<text x="256.3" y="116.9" transform="rotate(-90 256.3 116.9)">36</text>
<text x="258.8" y="116.9" transform="rotate(-90 258.8 116.9)">38</text>
<text x="263.9" y="116.3" transform="rotate(-90 263.9 116.3)">7</text>
<text x="286.8" y="119.5" transform="rotate(-90 286.8 119.5)">2</text>
<text x="286.8" y="115.6" transform="rotate(-90 286.8 115.6)">1</text>
<text x="294.4" y="119.1" transform="rotate(-90 294.4 119.1)">2</text>
<text x="294.4" y="116" transform="rotate(-90 294.4 116)">1</text>
<text x="241.3" y="121.7">39</text>
<text x="241.3" y="124.2">40</text>
<text x="103.9" y="131.5" transform="rotate(-90 103.9 131.5)">1</text>
<text x="241.3" y="129.3">42</text>
<text x="241.3" y="131.8">43</text>
<text x="274.9" y="126.7">5</text>
<text x="274.9" y="129.3">4</text>
<text x="274.9" y="131.8">6</text>
<text x="99.6" y="136.9">2</text>
<text x="107.2" y="136.9">3</text>
<text x="241.3" y="136.9">27</text>
<text x="274.9" y="136.9">2</text>
<text x="241.3" y="139.4">26</text>
<text x="202.9" y="147.1">1</text>
<text x="202.9" y="144.5">1</text>
<text x="207.2" y="147.1">2</text>
<text x="207.2" y="144.5">2</text>
<text x="241.3" y="144.5">44</text>
<text x="241.3" y="147.1">45</text>
<text x="241.3" y="152.1">51</text>
<text x="274.3" y="152.1">53</text>
<text x="274.3" y="154.7">20</text>
<text x="241.3" y="157.2">50</text>
<text x="241.3" y="159.8">49</text>
<text x="274.3" y="157.2">19</text>
<text x="274.3" y="159.8">46</text>
<text x="241.3" y="162.3">47</text>
<text x="258.8" y="170.2" transform="rotate(-90 258.8 170.2)">48</text>
<text x="119.1" y="189" transform="rotate(-90 119.1 189)">1</text>
<text x="119.1" y="197.6" transform="rotate(-90 119.1 197.6)">2</text>
<text x="119.1" y="193.4" transform="rotate(-90 119.1 193.4)">2</text>
<text x="119.1" y="202.6" transform="rotate(-90 119.1 202.6)">1</text>
<text x="295.7" y="201.4" transform="rotate(-90 295.7 201.4)">2</text>
<text x="295.7" y="206.4" transform="rotate(-90 295.7 206.4)">1</text>
<text x="98.8" y="214.4" transform="rotate(-90 98.8 214.4)">1</text>
<text x="109" y="214.4" transform="rotate(-90 109 214.4)">1</text>
<text x="223.3" y="213.2" transform="rotate(-90 223.3 213.2)">1</text>
<text x="295.7" y="211.9" transform="rotate(-90 295.7 211.9)">1</text>
<text x="98.8" y="218.8" transform="rotate(-90 98.8 218.8)">2</text>
<text x="109" y="218.8" transform="rotate(-90 109 218.8)">2</text>
<text x="223.3" y="217.5" transform="rotate(-90 223.3 217.5)">2</text>
<text x="239.3" y="216.9">1</text>
<text x="239.3" y="219.5">3</text>
<text x="257.1" y="216.9">5</text>
<text x="257.1" y="219.5">4</text>
<text x="295.7" y="216.2" transform="rotate(-90 295.7 216.2)">2</text>
<text x="98.8" y="223" transform="rotate(-90 98.8 223)">2</text>
<text x="109" y="223" transform="rotate(-90 109 223)">2</text>
<text x="248.7" y="226.8" transform="rotate(-90 248.7 226.8)">2</text>
<text x="295.7" y="224.2" transform="rotate(-90 295.7 224.2)">1</text>
<text x="314.7" y="226.5" transform="rotate(-90 314.7 226.5)">1</text>
<text x="98.8" y="228" transform="rotate(-90 98.8 228)">1</text>
<text x="109" y="228" transform="rotate(-90 109 228)">1</text>
<text x="230.9" y="232.1" transform="rotate(-90 230.9 232.1)">2</text>
<text x="230.9" y="229.1" transform="rotate(-90 230.9 229.1)">1</text>
<text x="274.1" y="232.1" transform="rotate(-90 274.1 232.1)">2</text>
<text x="274.1" y="229.1" transform="rotate(-90 274.1 229.1)">1</text>
<text x="295.7" y="231.8" transform="rotate(-90 295.7 231.8)">2</text>
<text x="314.7" y="229.6" transform="rotate(-90 314.7 229.6)">2</text>
</g>
<g font-size="1.8" fill="#0000c2">
<text x="175.3" y="97">F9P_RXD</text>
<text x="175.3" y="101.1">F9P_RXD</text>
<text x="184.7" y="97">=</text>
<text x="184.7" y="101.1">=</text>
<text x="187.5" y="97">Rpi_UART1_TXD,</text>
<text x="187.5" y="101.1">D9C_TXD,</text>
<text x="192.8" y="99">D9C</text>
<text x="197.7" y="99">is</text>
<text x="200.5" y="99">sent</text>
<text x="203.5" y="97">if</text>
<text x="204.4" y="101.1">if</text>
<text x="205.7" y="99">to</text>
<text x="206" y="97">1-2</text>
<text x="206.9" y="101.1">2-3</text>
<text x="208.8" y="99">F9P</text>
<text x="211.2" y="97">is</text>
<text x="212.1" y="101.1">is</text>
<text x="213.5" y="99">thr</text>
<text x="214" y="97">short</text>
<text x="214.9" y="101.1">short</text>
<text x="217.3" y="99">the</text>
<text x="221.2" y="97">(default)</text>
<text x="221.5" y="99">Raspberry</text>
<text x="192.8" y="103.1">D9C</text>
<text x="197.7" y="103.1">data</text>
<text x="203.1" y="103.1">is</text>
<text x="205.9" y="103.1">send</text>
<text x="211.5" y="103.1">to</text>
<text x="214.5" y="103.1">F9P</text>
<text x="219.3" y="103.1">directly</text>
<text x="227.5" y="103.1">(not</text>
<text x="232.5" y="103.1">thr</text>
<text x="275.1" y="173.2">01B</text>
<text x="279.9" y="173.2">L1L2</text>
<text x="285.6" y="173.2">base</text>
<text x="292.3" y="173.2">(not</text>
<text x="297.4" y="173.2">recommended)</text>
<text x="275.1" y="175.2">04B</text>
<text x="275.1" y="177.3">05B</text>
<text x="279.9" y="175.2">L1L2</text>
<text x="279.9" y="177.3">L1L5</text>
<text x="285.6" y="175.2">support</text>
<text x="293.9" y="175.2">CLAS/SPARTN</text>
<text x="309.3" y="175.2">(recommended)</text>
</g>
<g font-size="1.8" fill="#0f0f0f">
<text x="212.1" y="131.7">GNSS_RXD_SEL</text>
<text x="289.6" y="136.8">RF_IN_F9P</text>
</g>
<g font-size="1.8" fill="#aaa">
<text x="309.6" y="134.4">1</text>
<text x="313.9" y="134.4">2</text>
<text x="210.5" y="219.5">1</text>
<text x="214.8" y="219.5">2</text>
<text x="261.4" y="232.1" transform="rotate(-90 261.4 232.1)">2</text>
<text x="261.4" y="229.1" transform="rotate(-90 261.4 229.1)">1</text>
</g>
<text font-size="1.8" fill="#009600" x="316.3" y="134.5">0</text>
<g font-size="1.8" fill="#989898">
<text x="333" y="132.9">Conn_Coaxial_Small</text>
<text x="340.7" y="134.7">J7</text>
<text x="213.2" y="222.6">1k</text>
<text x="263.4" y="232.3">0.01uF</text>
<text x="263.4" y="229.7">C10</text>
</g>
<g font-size="1.4" fill="#989898">
<text x="304.7" y="134.6">R23</text>
<text x="212.2" y="218.4">R4</text>
</g>
<g font-size="1.4" fill="#006464">
<text x="198" y="147.3">R14</text>
<text x="198" y="144.8">R13</text>
<text x="120.4" y="190">R11</text>
<text x="100" y="215.4">R9</text>
<text x="110.2" y="215.4">R10</text>
<text x="224.5" y="214.1">R12</text>
<text x="298.4" y="212.8">R8</text>
</g>
</svg>
